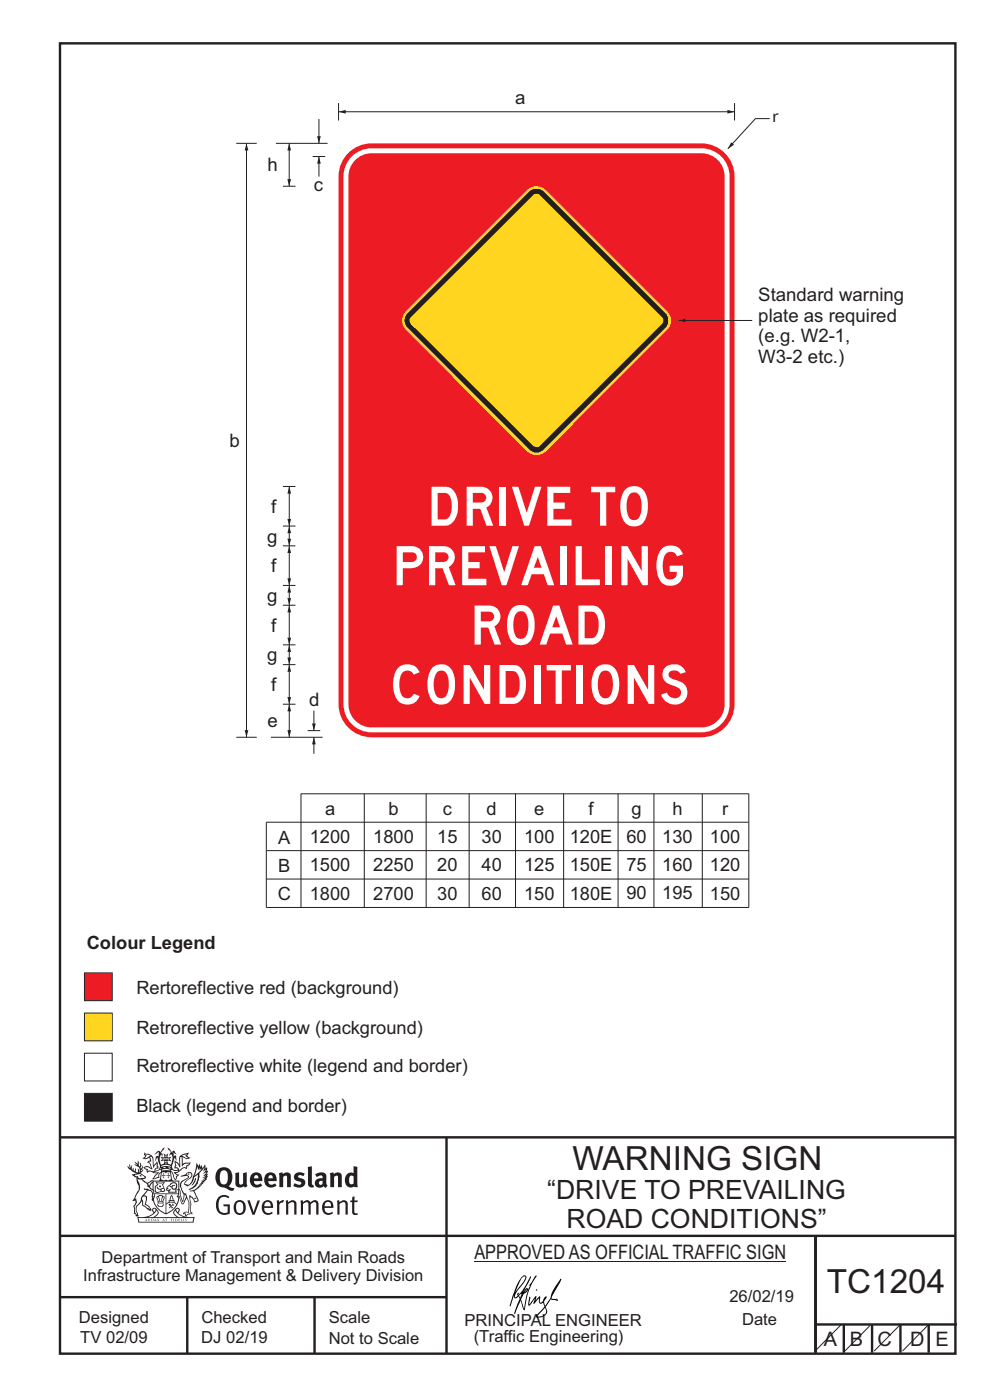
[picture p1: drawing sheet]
<svg xmlns="http://www.w3.org/2000/svg" width="210mm" height="297mm" viewBox="0 0 210 297" stroke-linecap="round" stroke-linejoin="round" font-family="sans-serif">
<g fill="none" stroke="#231f20" stroke-width=".51">
<path d="M12.7 9.2h190v278h-190zM12.7 241.3h190M94.7 241.4v45.8M12.7 275.2h82M12.7 262.2h190.1M39.7 275.2v12M66.7 275.2v12M173 262.2v24.8M173 281h30M179 281v6M185 281v6M191 281v6"/>
<path d="M197 281v6"/>
</g>
<path d="M100.6 267.7h66.2" fill="none" stroke="#231f20" stroke-width=".21"/>
<g fill="#231f20">
<path d="M47 248.5a2.55 2.55 0 0 0 0 2.7l.3 .1a.81 .81 0 0 0 1-.9v-.6a1.04 1.04 0 0 0-1.1-1.5zM46.3 248.1a1.82 1.82 0 0 1 2.1-.2 1.82 1.82 0 0 1 .9 1.9 2.29 2.29 0 0 1-.8 1.9l.7 .3h.5l-.2 .6a2.87 2.87 0 0 1-2-.7 2.12 2.12 0 0 1-1.6-3.1z" fill-rule="evenodd"/>
<path d="M49.9 248.9l.8-.2v2a.46 .46 0 0 0 .3 .6 .46 .46 0 0 0 .6-.3v-2.1l.7-.2v2.4l.2 .5-.5 .4-.3-.3a1.02 1.02 0 0 1-1.2 .2 1.02 1.02 0 0 1-.6-1.1z" fill-rule="evenodd"/>
<path d="M54 249.5l-.1 .5h.9a.49 .49 0 0 0-.2-.6 .49 .49 0 0 0-.6 .1zM53.4 249.1a1.34 1.34 0 0 1 1.6-.2 1.34 1.34 0 0 1 .7 1.5v.2h-1.8a.77 .77 0 0 0 .5 .8 .77 .77 0 0 0 .9-.4l.3 .5a1.59 1.59 0 0 1-2 .2 1.59 1.59 0 0 1-.5-2z" fill-rule="evenodd"/>
<path d="M57.1 249.5l-.2 .5h1a.49 .49 0 0 0-.2-.6 .49 .49 0 0 0-.6 .1zM56.4 249.1a1.34 1.34 0 0 1 1.6-.2 1.34 1.34 0 0 1 .7 1.5v.2h-1.8a.77 .77 0 0 0 .5 .8 .77 .77 0 0 0 .9-.4l.4 .5a1.59 1.59 0 0 1-2.1 .2 1.59 1.59 0 0 1-.5-2z" fill-rule="evenodd"/>
<path d="M59.2 248.9l.7-.2 .1 .4a.95 .95 0 0 1 1-.3 .95 .95 0 0 1 .7 .8v2.3h-.8v-2.3a.46 .46 0 0 0-.8 .1v2.2h-.8z" fill-rule="evenodd"/>
<path d="M62.6 249.1a1.75 1.75 0 0 1 2-.1l-.2 .5-.6-.2a.43 .43 0 0 0-.6 .3l.4 .3a1.04 1.04 0 0 1 1.2 1.1 1.04 1.04 0 0 1-1.4 1l-1.2-.4 .3-.6 1 .4 .4-.4a.88 .88 0 0 0-1-.5l-.4-.2-.1-.4z" fill-rule="evenodd"/>
<path d="M65.3 247.6l.8-.2 .1 3.8 .3 .2 .1 .5a.88 .88 0 0 1-1-.1 .88 .88 0 0 1-.3-1z" fill-rule="evenodd"/>
<path d="M67.8 250.6a.43 .43 0 0 0-.1 .7 .43 .43 0 0 0 .7-.1v-.7zM66.8 249.2a1.7 1.7 0 0 1 2.4 .1v1.8l.3 .4-.4 .5-.5-.3a1.03 1.03 0 0 1-1.7-.2 1.03 1.03 0 0 1 .8-1.5h.7v-.4a.8 .8 0 0 0-1.2 .1z" fill-rule="evenodd"/>
<path d="M70 248.9l.7-.2 .1 .4a.95 .95 0 0 1 1-.3 .95 .95 0 0 1 .7 .8v2.3h-.8v-2.3a.46 .46 0 0 0-.8 .1v2.2h-.8z" fill-rule="evenodd"/>
<path d="M74.3 249.5a1.48 1.48 0 0 0 0 1.7h.5l.2-.1v-1.5l-.3-.2zM75 247.4l.8 .1 .1 4.4h-.7l-.1-.2a1.26 1.26 0 0 1-1.4 0 1.26 1.26 0 0 1-.5-1.3 1.29 1.29 0 0 1 .4-1.3 1.29 1.29 0 0 1 1.4-.2z" fill-rule="evenodd"/>
<path d="M46.4 253.9a1.72 1.72 0 0 1 2.3 0l-.3 .3a1.24 1.24 0 0 0-1.4-.2 1.24 1.24 0 0 0-.6 1.4 1.49 1.49 0 0 0 1.2 2l.7-.2v-1.3h-.8l-.1-.4h1.4v1.9a1.93 1.93 0 0 1-2.3 0 1.93 1.93 0 0 1-.7-2.2l.2-.7z" fill-rule="evenodd"/>
<path d="M50.4 255.1a1.65 1.65 0 0 0 .2 2.2 .99 .99 0 0 0 1-1.4 .78 .78 0 0 0-.4-.8 .78 .78 0 0 0-.8 0zM50 254.9a1.33 1.33 0 0 1 1.6-.1 1.33 1.33 0 0 1 .5 1.4 1.31 1.31 0 0 1-1.3 1.6 1.31 1.31 0 0 1-1.2-1.6v-.6z" fill-rule="evenodd"/>
<path d="M52.5 254.7l.5-.1 .8 2.6 .8-2.5h.5l-1.1 3h-.5z" fill-rule="evenodd"/>
<path d="M56.3 255.2l-.2 .7h1.3a.7 .7 0 0 0-.3-.8 .7 .7 0 0 0-.8 .1zM55.9 255a1.22 1.22 0 0 1 1.5-.2 1.22 1.22 0 0 1 .5 1.5h-1.8a.93 .93 0 0 0 .5 1 .93 .93 0 0 0 1.1-.2l.2 .3a1.43 1.43 0 0 1-1.8 .1 1.43 1.43 0 0 1-.6-1.7z" fill-rule="evenodd"/>
<path d="M58.7 254.7l.4-.1 .1 .5 .4-.4 .6-.1-.1 .6a.66 .66 0 0 0-.9 .6v1.9h-.4z" fill-rule="evenodd"/>
<path d="M60.6 254.8l.4-.2 .1 .5a.94 .94 0 0 1 1-.5 .94 .94 0 0 1 .8 .8v2.3h-.5l-.1-2.5a.81 .81 0 0 0-1.2 .3v2.2h-.4z" fill-rule="evenodd"/>
<path d="M63.7 254.7l.5-.1 .1 .5 .4-.3a.78 .78 0 0 1 1.2 .3 .9 .9 0 0 1 .9-.5 .9 .9 0 0 1 .8 .8v2.3h-.5l-.1-2.5a.67 .67 0 0 0-1.1 .3v2.2h-.5v-2.4l-.4-.2-.7 .4v2.2h-.5z" fill-rule="evenodd"/>
<path d="M69.1 255.2l-.2 .7h1.3a.7 .7 0 0 0-.3-.8 .7 .7 0 0 0-.8 .1zM68.7 255a1.22 1.22 0 0 1 1.5-.2 1.22 1.22 0 0 1 .5 1.5h-1.8a.93 .93 0 0 0 .4 1 .93 .93 0 0 0 1.2-.2l.2 .3a1.44 1.44 0 0 1-1.8 .1 1.44 1.44 0 0 1-.6-1.7z" fill-rule="evenodd"/>
<path d="M71.5 254.8l.4-.2 .1 .5a.94 .94 0 0 1 1-.5 .94 .94 0 0 1 .8 .8v2.3h-.5l-.1-2.5a.81 .81 0 0 0-1.2 .3v2.2h-.4z" fill-rule="evenodd"/>
<path d="M74.7 253.9l.5-.1v.9h.7l-.1 .4h-.6v2.1l.1 .2h.5l.1 .3a.75 .75 0 0 1-1.2-.6v-2h-.4v-.4h.4z" fill-rule="evenodd"/>
<path d="M30.8 244.9l1.1 .3-.9 .5h-.4l.6-.5zM31.8 245.5l.2-.1a2.44 2.44 0 0 1 .5 1.9l.1 .5 .6-1-.1 .6 .3 .3a.57 .57 0 0 0-.6 .8l-1-.2-.5 .2 .2-.5-.8-.3 .7-.1 .9 .5 .1-.1-.6-1.3-.2-.1 .5-.1zM30.7 244.4l-.1 .5 .2 .4-.6 .4a1.04 1.04 0 0 0 1.4-.1l.2 .6-.3 .1-.2 .4a.94 .94 0 0 1 .8 1.1l-.2-.1a1.16 1.16 0 0 0-1.5-.1l.3 .4 .4 .2 .1 .5 .2 .1 .1-.2a.94 .94 0 0 1 1.1 .3h.8l-1.2 1.2a1.13 1.13 0 0 0 1.2-.2l.4-.1v-.4l.4-.7a.83 .83 0 0 0-.6 1h-.3l-.7 .3 1.1-1.4-.5 .2-.5-.1 1.3-.5-.1-.2-.9 .4v-.3l.2-.2 .3 .1 .1-.3-.2-.4 .1-.6-.2-.3-.7 .9v-.7a1.42 1.42 0 0 0-1.6-1.8z" fill-rule="evenodd"/>
<path d="M38.5 245.3l.5-.3 .7-.1-.6 .3 .8 .5h-.3zM38.3 245.5h.2l.1 2a1.69 1.69 0 0 1 1.6-.7l-.8 .5 .1 .5a1.1 1.1 0 0 0-1.5 .6l-.1-.5-.2-.2h-.5l.3-.4-.3-.7a1.42 1.42 0 0 1 .9 1.1l.2-.1zM37.1 246.2l.1 1-.2 .3 .1 .5 .5-.1 .2 .2a.96 .96 0 0 1-1.2-.1l-.1 .1a1.06 1.06 0 0 0 1.3 .2v.1a.72 .72 0 0 1-.9 .2l.2 .5 .6 .2-.4 .2-.1 .7-.2-.4-.4-1.1-.4-.4 .4 .9a1.54 1.54 0 0 0 .7 1.2l.2-.3a.58 .58 0 0 1 .4-.7l.2-.2h-.3l-.5-.3 .9-.5a.93 .93 0 0 1 1.2-.5v.2l.2-.2 .1-.5a.99 .99 0 0 0 .7-.8l-1.3 .1-.3 .2-.1-1.4 .9 .4 .9-.3h-.4l-.5-.4 .4-.7-.6 .2a1.46 1.46 0 0 0-1.4 2.1l.1 .4-.3-.4z" fill-rule="evenodd"/>
<path d="M35.6 248.9l.2 .1-.1 .3 .4 .1-.4 .1v.5l-.1-.6h-.3l.3-.1z" fill-rule="evenodd"/>
<path d="M34.6 248.9l.2 .1v.3l.3 .1h-.3l-.1 .6v-.5l-.4-.1 .4-.1z" fill-rule="evenodd"/>
<path d="M34.3 248.8a.57 .57 0 0 1 .9 .2 .57 .57 0 0 1 .9-.2l.2 1.4h-.2a.57 .57 0 0 1-.9 0 .69 .69 0 0 1-1.1 0zM34.2 248.1l-.3 2.1-.1 .4h2.9l-.2-.4-.3-2.1h-.2v.3l-.8-.2-.8 .2v-.3z" fill-rule="evenodd"/>
<path d="M34.2 252.4a.3 .3 0 0 0 .6 0 .3 .3 0 0 0-.6 0zM33.3 251l.3 .3-.3 .3a.79 .79 0 0 0 0 1.3l.8-.2-.1-.3a.55 .55 0 0 1-.7-.6h.1l.2 .3 .3 .1 .8-.2-.4-.7 .4-.3-.7 .1zM33 250.7l1.1 .2 .9-.2-.4 .7 .4 1.1a.56 .56 0 0 1-.8 .3l-.2 .1a.73 .73 0 0 1-.9 .1 .73 .73 0 0 1-.3-.9v-.4l.6-.4z" fill-rule="evenodd"/>
<path d="M35.6 251.9l.7-.5a.58 .58 0 0 1 1-.1 .58 .58 0 0 1-.4 .9l-.3-.3a.43 .43 0 0 1 .6-.3v-.1a.57 .57 0 0 0-.8 .2l-.2-.1-.3 .1 .5 .2a.55 .55 0 0 0 .8 .4v.5h-1.3l.4-.3-.2-.2-.6 .1 .2-.2-.2-.1zM35.4 251.8l-.1 .2a.39 .39 0 0 0 .2 .6h.3l-.2 .4h1.9l-.1-.7a.86 .86 0 0 0-.1-1.4 .86 .86 0 0 0-1.3 .4z" fill-rule="evenodd"/>
<path d="M36 254.8h.8v.2h-.8zM36.4 253.8l.2 .8h-.4zM36.4 253.5l-.3 .5-.1 .6h-.2v.4l-.7 .4 .2 .2a1.48 1.48 0 0 1 2.1 .1l.2-.1-.6-.5v-.5h-.2l-.1-.6z" fill-rule="evenodd"/>
<path d="M35.8 255.4l.4 .1 .1 .3 .3-.2-.2-.2a.38 .38 0 0 1 .5 .5l-.2-.2-.3 .3 .4 .2-.4 .2-.1-.4-.4 .4-.1-.2 .4-.3-.1-.1-.2 .1z" fill-rule="evenodd"/>
<path d="M34.5 254h.2v.2l-.2 .6h-.2zM33.6 255.3h.9v.2a.55 .55 0 0 1-.8 .4v-.2l-.2-.1zM33.4 254h.2l.2 .8h-.2zM33.6 255h.8l.1 .1-.8 .1zM33.8 253.7h.5l-.2 1.1h-.1zM33.3 253.8l-.1 .3 .3 1.1a.48 .48 0 0 0-.1 .6 .48 .48 0 0 0 .5 .3l.5-.1a.49 .49 0 0 0 .2-.8l.3-1.1-.1-.3a1.42 1.42 0 0 0-1.5 0z" fill-rule="evenodd"/>
<path d="M33.7 251.5l.4 .1 .1 .3h-.3z" fill-rule="evenodd"/>
<path d="M41.3 250.1l.3-.2-.2 .9-.6 .7h-.2l.5-.7z" fill-rule="evenodd"/>
<path d="M39.7 249l.3-.2 .5 .2a.88 .88 0 0 1-.6 1.1 1.22 1.22 0 0 0-.8 1.3l.5 .2a.72 .72 0 0 0 .9-.4l.5-.8 .2-.6 .8-.6v.3a2.85 2.85 0 0 1-2 2.8l.1 .1a2.13 2.13 0 0 0 1.9-1.5v-.2a2.01 2.01 0 0 0 .3-1.8l1.1-1.3-.4 1 .7-.5-.7 1 .8-.4-.8 .8 .7-.1-.9 .5 .8-.1-.8 .4h.8l-.9 .3 .3 .2h-.4l.2 .3h-.3l.1 .3h-.4l.2 .3h-.2a2.16 2.16 0 0 1-2 1l.1 .2h.4a.76 .76 0 0 1 .7 .7l.5 1.2-.6 .2a1.45 1.45 0 0 0-1.1-1.3l.2 1.8-.1 1.8 .4 .3a1.07 1.07 0 0 0-1.2 .4v-.3l-.5-.2a.87 .87 0 0 1 1.1-.1v-.7a4.4 4.4 0 0 0-.6-3.1v-.3h-.3a2.16 2.16 0 0 1-.7-2.2l.3-.3 1.2-.8a.55 .55 0 0 0-.4-.8zM37.8 252.4a.76 .76 0 0 1 .3 1.1l.6 1.6 .4-1.7 .2 .1a.61 .61 0 0 1-.1 .9l-.3 .9h-.2l-.7-1.6-.3 .1a1.18 1.18 0 0 0 .1-1.4zM41.8 247.5l.2 .8 .3-.6v.6l.4-.5a1.9 1.9 0 0 1-1.1 1.4l-.4 .3zM38.3 249.6l1.3-.1 .2 .1v.3l-.5 .3a1.26 1.26 0 0 0-.9 1.9l.2 .6a1.84 1.84 0 0 1 .1 2.1l-.4-1.3a.96 .96 0 0 0-.4-1.3l-.4 .3a.78 .78 0 0 1 0 1.2l.1 .3h.4l.4 1.1a.38 .38 0 0 0 .2 .4 .38 .38 0 0 0 .4-.1l.6-1.2a2.94 2.94 0 0 1 .4 2.5l-.1 .5-.8-.1-.3 .4v.2l.4-.1 .1 .4 .2 .1a1.02 1.02 0 0 1 1.3-.5v-.4l-.3-.1 .1-1.8-.3-1.3 .1 .1a1.14 1.14 0 0 1 .8 .9 .63 .63 0 0 0 .8-.2 .63 .63 0 0 0-.1-.9l-.7-1.2 .9-.6 .2-.3 .3-.1-.1-.2h.4l-.1-.3h.3l-.1-.3 .5-.1-.2-.2 .6-.4v-.2h-.2l.4-.5-.3 .1 .3-.6-.4 .1 .4-.5v-.3l-.3 .2 .2-.6-.1-.3-.4 .3v-.8l-.6 .8-.2-.7-.2 .4-.3-.7-.1 .6-.5-.8-.1 1.4-.6 1.9a1.81 1.81 0 0 1-1 1.4l-.6-.2a1.75 1.75 0 0 1 1.1-1.2 .75 .75 0 0 0 .1-1.3 .75 .75 0 0 0-1.1 .5z" fill-rule="evenodd"/>
<path d="M41.2 254.1h.3l.2 .3h-.4z" fill-rule="evenodd"/>
<path d="M29.4 258.4h11.6l-.1 .8h-11.4zM31.4 258.2l.4-.1a2.48 2.48 0 0 0 1.4-1.3l.3 .5-.5 .6-.5 .3zM32.5 256.6l.3-.2 .2 .2-.3 .6zM37.2 256.8a2.65 2.65 0 0 0 1.8 1.4h-1.1l-.5-.3-.5-.6zM37.4 256.6l.2-.2 .3 .2-.3 .6zM29.2 258.2l.1 1.2h11.8l.2-1.1-.2-.1a4.1 4.1 0 0 1-3.3-.9l.3-.4-.1-.5a1.06 1.06 0 0 0-1.3 .9l.2 .4 .6 .5h-4.7l.3-.1a.84 .84 0 0 0 .6-.7 .84 .84 0 0 0-.5-.9l-.3-.2-.5 .1-.1 .5 .3 .4a4.2 4.2 0 0 1-3.4 .9z" fill-rule="evenodd"/>
<path d="M31 258.7l.1 .2h-.2zM31 258.6l-.3 .5 .4-.1 .2 .1z" fill-rule="evenodd"/>
<path d="M31.4 258.6h.2v.4a.25 .25 0 0 0 .2-.1 .25 .25 0 0 0-.1-.3h.1a.29 .29 0 0 1 0 .4 .29 .29 0 0 1-.4 0 .29 .29 0 0 1 0-.4z" fill-rule="evenodd"/>
<path d="M32.2 258.6a.22 .22 0 0 1 .3 .2 .22 .22 0 0 1-.3 .2zM32 258.6l.1 .5a.33 .33 0 0 0 .4-.1 .33 .33 0 0 0 0-.4 .33 .33 0 0 0-.5 0z" fill-rule="evenodd"/>
<path d="M32.9 258.7l.1 .2h-.2zM32.9 258.6l-.2 .5 .3-.1 .2 .1z" fill-rule="evenodd"/>
<path d="M33.3 258.6h.2l.1 .2 .2-.2-.2 .2 .2 .3-.3-.2v.2h-.2l.2-.3z" fill-rule="evenodd"/>
<path d="M34.7 258.7l.1 .2h-.2zM34.7 258.6l-.3 .5 .4-.1 .2 .1z" fill-rule="evenodd"/>
<path d="M35 258.6h.5h-.2v.5h-.2l.1-.5z" fill-rule="evenodd"/>
<path d="M36.2 258.6h.3h-.1v.2h.1h-.1v.3h-.2z" fill-rule="evenodd"/>
<path d="M36.7 258.6h.2v.5h-.2z" fill-rule="evenodd"/>
<path d="M37.3 258.6a.22 .22 0 0 1 .3 .2 .22 .22 0 0 1-.3 .2zM37.1 258.6v.5a.33 .33 0 0 0 .5-.1 .33 .33 0 0 0 0-.4 .33 .33 0 0 0-.5 0z" fill-rule="evenodd"/>
<path d="M37.8 258.6h.4h-.2v.2h.1h-.1v.2l.2 .1h-.4z" fill-rule="evenodd"/>
<path d="M38.4 258.6h.2l-.1 .4 .2 .1h-.3z" fill-rule="evenodd"/>
<path d="M38.9 258.6h.2v.5h-.2z" fill-rule="evenodd"/>
<path d="M39.3 258.6h.2l-.1 .1 .2 .2-.2 .2h-.1v-.2l.2 .1z" fill-rule="evenodd"/>
<path d="M34.2 247.4a1.51 1.51 0 0 1 2.1 .2 2.67 2.67 0 0 0-2.1 0zM35.7 247.6l.5 .2v.2l-.4-.1zM34.6 247.7l.5-.1 .1 .2h-.4zM34.1 247.9l.2 .1-.3 .1zM35 246.9l.2-.2 .3 .2zM34.9 245.7h.2v.3h-.2zM35 245.1l.2 .2 .2-.2-.1 .4h-.2zM35.1 246.3h.2l.1 .4-.2-.2-.2 .2zM35.3 245.7h.2v.3h-.2zM34.4 245.7l.3 .1 .1 .2-.4 .1 .2-.2zM35.7 245.8l.3-.1-.2 .2 .2 .2-.4-.1zM32.7 244.9l1-.5-.1 1-.2-.2-.3 .2-.3 1.1 .5-1 .3 .9a1.84 1.84 0 0 1 .2 1.7l.4 .1a2.48 2.48 0 0 1 2.2 .1l.2-.3-.2-.7 .7-1.7 .4 .6-.2-1-.2-.1-.2 .3v-.9l.6 .4-.6-.8-.3 .1-.1 .4-.5-.8-.5-.3 .2 .4 .6 .6-.5 .7 .5-.3a2.06 2.06 0 0 1-.1 2.2l-.5-.2-.2-.6 .2-.1 .7 .2-.4-.5 .4-.5-.7 .2-.2-.2 .2-.7-.5 .4-.5-.4 .2 .7-.2 .2-.7-.2 .4 .5-.4 .5 .8-.2 .1 .1-.2 .6-.5 .2a2.02 2.02 0 0 1 0-2.2l.3 .5-.1-.6-.3-.1 .8-1.3-.4 .4-.5 .7-.2-.3a.8 .8 0 0 0-.8 .5z" fill-rule="evenodd"/>
<path d="M29.2 250.1l.3 .2a.61 .61 0 0 1 .8 .3l.3 .2a.8 .8 0 0 1 .6 1l.4 .1 .6 .5a1 1 0 0 1 .4 1.1l-.1 .7v-.5h-.1a.96 .96 0 0 0-.8-1.3l-.2-.2h-.7l-.1-.1-.1 .1 .1 .3h.6l-1.2 1.4-.2 .9-.4 .6a1.33 1.33 0 0 0-.5 1.8l.2 .5a1.26 1.26 0 0 1-.5-1.4l-.1-.4a1.56 1.56 0 0 0 .4-1.7l-.3 .2 .2-.5a3.2 3.2 0 0 0 .7-3zM30.4 253.9h.4a2.06 2.06 0 0 1-.1 1.6l.7 .5 .4 .4-.6-.1-.8-.6-.1-.9a.51 .51 0 0 1 .1-.9zM28.6 249.3a1.52 1.52 0 0 1 2.1 .6l-1.1 .1-.2-.1-.1-.4-.5 .1zM27.5 247v.8l-.3-.4-.1 .1a3.1 3.1 0 0 0 1.9 1.5l-1 .1 .5 .6 .5 .1 .1 1.1a1.84 1.84 0 0 1-.3 2.5l-.4 .9-.3 .4 .2 .1 .4-.1 .1 .4-.2 .5-.3 .2 .1 1.8 .2-.1 .3 .6h.1l.5-.1-.2-.5a1.3 1.3 0 0 1-.1-1.7l.9-1 .2 1.1 .5 .2 .5 .5 .1-.1 .2 .4 .5-.1a1.85 1.85 0 0 0-1.2-1.4l.1-.2a1.39 1.39 0 0 0 0-1.5l-.5-.1 .5-.5a.66 .66 0 0 1 .9-.4 .66 .66 0 0 1 .3 .9l-.1 .4 .2-.1v.2l-.1 .3 .2 .5 .1-.3a2.24 2.24 0 0 0 .1-2.2 .73 .73 0 0 1-.7-.7 .73 .73 0 0 1 .6-.7v-.2a.94 .94 0 0 0-.9 .8 .48 .48 0 0 1-.1-.5 .48 .48 0 0 1 .5-.3l.5-.3a.51 .51 0 0 0-.8 .2l-.4 .3-1.1-.8 .6-.1 .2-.5-1.2-.7 .5-.4v-.4l-.4 .4v-.2a.69 .69 0 0 0 .2-1v.5l-.2 .2v-1.1l-.3-.2 .1 .6-.1 .2-.4-1.2v.6l-.6-.3 .5 .6-.6-.2 .3 .3a1 1 0 0 1 .7 1.5l-.2-.8v.8l-.5-.2v-.7l-.2 .6-.2-.1-.1-.6-.2 .4-.2-.2 .1-.7-.2 .5z" fill-rule="evenodd"/>
<path d="M29.6 249.5l.2-.2 .3 .3z" fill-rule="evenodd"/>
<path d="M32.4 250.5h5.6v2l-.2-.1v-1.7h-5.2v2.5h5.2v-.8l.1 .2-.1 1.1v-.3h-2.5v4a4.1 4.1 0 0 0 2.6-3.6l.1-.1a4 4 0 0 1-2.8 3.9 4.2 4.2 0 0 1-2.8-4.7l.1 1.3 .1-.2a3.8 3.8 0 0 0 2.5 3.4v-4h-2.5l-.2-.9z" fill-rule="evenodd"/>
<circle cx="40" cy="249.1" r=".17"/>
</g>
<g fill="#000001">
<path d="M111.6 273.7l.2-.2-.5 .7zM110.4 274.5l.3 .1-.3 .8-.3-.5zM110.9 270.9h.5a9.3 9.3 0 0 1-2 3.1l-.1 .3 1-2.5zM110.6 271a14.7 14.7 0 0 0-2.2 4.9l-.3 1.2 .1 .1 .8-2.3a.42 .42 0 0 0 .2 .6 .42 .42 0 0 0 .6-.3l.2-.1 .3 .5-1.2 3.2h.2l1.1-2.9 .6 1.9 .2 .2 .2-.5a13.5 13.5 0 0 1 2-6.2l.5-.5-.2-.2-1.5 2.1 .3-.1a14.9 14.9 0 0 0-1.3 5.1l-.4-1.2a1.39 1.39 0 0 1 .2-1.8l.1-.2a.92 .92 0 0 0 .8-1.2 .75 .75 0 0 0-.7 .7l-.2 .2 1.6-3.4h-.1l-.4 .7a10.5 10.5 0 0 1-2.1 3.3l.1-.5a.32 .32 0 0 0-.3 .2 .32 .32 0 0 0 0 .4l-.5 .4a3.2 3.2 0 0 1 1.1-2.3l.5-.6a2.49 2.49 0 0 0 .7-1.6l-.3-.2z" fill-rule="evenodd"/>
<path d="M115.6 277.5a1.15 1.15 0 0 1 .1 1.3 1.15 1.15 0 0 1-1.2 .5h-.5zM112.3 275.1l-.3 1.7 .3 .2 1.2-1.5-.3 1.1 1.2-1.2a.94 .94 0 0 0 .3 1.2l.5-.3 .3 .9-1.2 1.3a.98 .98 0 0 0-.5 1 1.9 1.9 0 0 0 2.3-1.3l-.1-.2a1.02 1.02 0 0 1 .3-1.4l.5-1 1.5 .3-.2-.4v.2l-1.1-.1v-.3l2-3.6 .1-.2-.1-.2-1.8 2.7a6.6 6.6 0 0 1-1.5 3l-.2-.2a1.01 1.01 0 0 1 .4-1.4l.1-.2-.2-.1-.4 .4-.2 .5-.5 .4-.2-.4 .1-.9-.2-.1-.8 1 .2-1h-.1l-1.4 1.8 .2-1.5v-.1z" fill-rule="evenodd"/>
<path d="M113.7 273.6l.3 .2h-.3z" fill-rule="evenodd"/>
</g>
<path d="M17.9 214.9h5.9v5.9h-5.9z" fill-rule="evenodd" fill="#ffd520" stroke="#231f20" stroke-width=".21"/>
<path d="M17.9 223.5h5.9v5.8h-5.9z" fill-rule="evenodd" fill="#fff" stroke="#231f20" stroke-width=".21"/>
<path d="M17.9 206.4h5.9v5.9h-5.9z" fill-rule="evenodd" fill="#ed1c24" stroke="#231f20" stroke-width=".21"/>
<path d="M17.9 232h5.9v5.9h-5.9z" fill-rule="evenodd" fill="#231f20" stroke="#231f20" stroke-width=".21"/>
<path d="M178.5 280.9l-5.5 5.7M184.5 281.2l-5.5 5.7M191 281l-5.6 5.6" fill="none" stroke="#231f20" stroke-width=".21"/>
<path d="M74.6 33.2a5.9 5.9 0 0 1 4.2-1.7h70a6 6 0 0 1 6 5.9v112a6 6 0 0 1-6 6h-70a6 6 0 0 1-5.9-6v-112a5.9 5.9 0 0 1 1.7-4.2zM75.7 33.7a4.9 4.9 0 0 1 3.1-1.2h70a4.9 4.9 0 0 1 4.9 4.9v112a4.9 4.9 0 0 1-4.9 4.9h-70a4.9 4.9 0 0 1-4.9-4.9v-112a4.9 4.9 0 0 1 1.8-3.7zM74.2 32.1a7 7 0 0 1 4.6-1.7h70a7 7 0 0 1 7 7v112a7 7 0 0 1-7 7h-70a7 7 0 0 1-7-7v-112a7 7 0 0 1 2.4-5.3z" fill-rule="evenodd" fill="#ed1c24"/>
<path d="M71.8 23.7h84" fill="none" stroke="#231f20" stroke-width=".21"/>
<g fill="#231f20">
<path d="M71.8 23.7l1.5-.4v.8z"/>
<path d="M154.3 23.3l1.5 .4-1.5 .4z"/>
</g>
<path d="M155.8 21.9v3.7M163.3 25.2h-3.1l-5.8 6.4" fill="none" stroke="#231f20" stroke-width=".21"/>
<path d="M155.1 30.2l.6 .5-1.3 .9z" fill="#231f20"/>
<path d="M71.8 21.9v3.7" fill="none" stroke="#231f20" stroke-width=".21"/>
<path d="M111.8 40.3a2.88 2.88 0 0 1 4 0l25.7 25.7a2.78 2.78 0 0 1 0 4l-25.7 25.8a2.87 2.87 0 0 1-4 0l-25.7-25.8a2.8 2.8 0 0 1 0-4z" fill-rule="evenodd" fill="#ffd520"/>
<path d="M112.3 40.7a2.21 2.21 0 0 1 3.1 0l25.8 25.8a2.18 2.18 0 0 1 0 3l-25.8 25.8a2.07 2.07 0 0 1-3.1 0l-25.8-25.8a2.06 2.06 0 0 1 0-3z" fill-rule="evenodd" fill="#231f20"/>
<path d="M87.2 67.2l25.9-25.8a1 1 0 0 1 1.5 0l25.8 25.8a1.11 1.11 0 0 1 0 1.6l-25.8 25.8a1.1 1.1 0 0 1-1.5 0l-25.9-25.8a1.09 1.09 0 0 1 0-1.6z" fill-rule="evenodd" fill="#ffd520"/>
<path d="M143.9 68h15.7" fill="none" stroke="#231f20" stroke-width=".21"/>
<path d="M143.9 68l1.5-.4v.8z" fill="#231f20"/>
<path d="M52.3 30.4v126" fill="none" stroke="#231f20" stroke-width=".21"/>
<g fill="#231f20">
<path d="M52.3 30.4l.4 1.5h-.8z"/>
<path d="M51.9 154.9h.8l-.4 1.5z"/>
</g>
<path d="M50.1 30.4h4.4M61.3 30.4v9.1M50.1 156.4h4.4" fill="none" stroke="#231f20" stroke-width=".21"/>
<g fill="#231f20">
<path d="M61.3 30.4l.4 1.5h-.7z"/>
<path d="M61 38h.7l-.4 1.5z"/>
</g>
<path d="M67.7 33.2v4.3" fill="none" stroke="#231f20" stroke-width=".21"/>
<path d="M67.7 33.2l.3 1.5h-.7z" fill="#231f20"/>
<path d="M67.7 25.3v5.1" fill="none" stroke="#231f20" stroke-width=".21"/>
<path d="M67.3 28.9h.7l-.3 1.5z" fill="#231f20"/>
<path d="M61.4 111.6v4.2" fill="none" stroke="#231f20" stroke-width=".21"/>
<g fill="#231f20">
<path d="M61.4 111.6l.4 1.5h-.8z"/>
<path d="M61 114.3h.8l-.4 1.5z"/>
</g>
<path d="M61.4 115.8v8.4" fill="none" stroke="#231f20" stroke-width=".21"/>
<g fill="#231f20">
<path d="M61.4 115.8l.4 1.5h-.8z"/>
<path d="M61 122.7h.8l-.4 1.5z"/>
</g>
<path d="M61.4 124.2v4.2" fill="none" stroke="#231f20" stroke-width=".21"/>
<g fill="#231f20">
<path d="M61.4 124.2l.4 1.5h-.8z"/>
<path d="M61 126.9h.8l-.4 1.5z"/>
</g>
<path d="M61.4 128.4v8.4" fill="none" stroke="#231f20" stroke-width=".21"/>
<g fill="#231f20">
<path d="M61.4 128.4l.4 1.5h-.8z"/>
<path d="M61 135.3h.8l-.4 1.5z"/>
</g>
<path d="M61.4 136.8v4.2" fill="none" stroke="#231f20" stroke-width=".21"/>
<g fill="#231f20">
<path d="M61.4 136.8l.4 1.5h-.8z"/>
<path d="M61 139.5h.8l-.4 1.5z"/>
</g>
<path d="M61.4 149.4v7" fill="none" stroke="#231f20" stroke-width=".21"/>
<g fill="#231f20">
<path d="M61.4 149.4l.4 1.5h-.8z"/>
<path d="M61 154.9h.8l-.4 1.5z"/>
</g>
<path d="M66.6 150.8v4.2" fill="none" stroke="#231f20" stroke-width=".21"/>
<path d="M66.2 153.5h.8l-.4 1.5z" fill="#231f20"/>
<path d="M66.6 156.4v3.5" fill="none" stroke="#231f20" stroke-width=".21"/>
<path d="M66.6 156.4l.4 1.5h-.8z" fill="#231f20"/>
<g fill="none" stroke="#231f20" stroke-width=".21">
<path d="M58.5 30.4h11M60 39.5h2.7M66.3 33.2h2.7M60 115.8h2.7M60 103.2h2.7M60 136.8h2.7M60 128.4h2.7M60 124.2h2.7M57.5 156.4h10.9M60 149.4h2.7M60 141h2.7M61.4 141v8.4"/>
<path d="M65.3 155h2.6"/>
</g>
<g fill="#231f20">
<path d="M61 147.9h.8l-.4 1.5z"/>
<path d="M61.4 141l.4 1.5h-.8z"/>
</g>
<path d="M60 111.6h2.7M61.4 103.2v8.4" fill="none" stroke="#231f20" stroke-width=".21"/>
<g fill="#231f20">
<path d="M61 110.1h.8l-.4 1.5z"/>
<path d="M61.4 103.2l.4 1.5h-.8z"/>
</g>
<g fill="none" stroke="#231f20" stroke-width=".21">
<path d="M63.9 168.4h94.9M63.9 168.4v24.1M77.3 168.4v24.1M90.4 168.4v24.1M99.5 168.4v24.1M109.4 168.4v24.1M119.6 168.4v24.1M131.1 168.4v24.1M138.7 168.4v24.1M149 168.4v24.1M158.8 168.4v24.1h-102.3v-18.1h102.3M56.5 186.5h102.3"/>
<path d="M56.6 180.5h102.3M197 281l-5.6 5.6"/>
</g>
<g font-size="11.5" fill="#fff">
<text x="90.6" y="111.5">DRIVE TO</text>
<text x="83.2" y="124.1">PREVAILING</text>
<text x="99.7" y="136.7">ROAD</text>
<text x="82.5" y="149.3">CONDITIONS</text>
</g>
<g font-size="7.1" fill="#231f20">
<text x="121.4" y="248.3">WARNING SIGN</text>
<text x="175.4" y="274.4">TC1204</text>
</g>
<g font-size="5.6" fill="#231f20">
<text x="116.1" y="254.5">“DRIVE TO PREVAILING</text>
<text x="120.2" y="260.5">ROAD CONDITIONS”</text>
</g>
<g font-size="4.2" fill="#231f20">
<text x="100.6" y="267.2">APPROVED AS OFFICIAL TRAFFIC SIGN</text>
<text x="174.7" y="285.6">A</text>
<text x="180.3" y="285.6">B</text>
<text x="186.2" y="285.6">C</text>
<text x="193.1" y="285.6">D</text>
<text x="198.4" y="285.6">E</text>
</g>
<g font-size="4" fill="#231f20">
<text x="109.2" y="22.1">a</text>
<text x="163.8" y="26">r</text>
<text x="56.7" y="36.3">h</text>
<text x="66.6" y="40.6">c</text>
<text x="160.9" y="63.8">Standard warning</text>
<text x="160.9" y="68.3">plate as required</text>
<text x="160.9" y="72.7">(e.g. W2-1,</text>
<text x="160.9" y="77.1">W3-2 etc.)</text>
<text x="48.7" y="94.8">b</text>
<text x="57.5" y="108.8">f</text>
<text x="56.7" y="115.1">g</text>
<text x="57.5" y="121.4">f</text>
<text x="56.7" y="127.7">g</text>
<text x="57.5" y="134">f</text>
<text x="56.7" y="140.3">g</text>
<text x="57.5" y="146.6">f</text>
<text x="65.6" y="149.9">d</text>
<text x="56.7" y="154.3">e</text>
</g>
<g font-size="3.9" fill="#231f20">
<text x="68.9" y="172.9">a</text>
<text x="82.4" y="172.9">b</text>
<text x="93.9" y="172.9">c</text>
<text x="103.2" y="172.9">d</text>
<text x="113.3" y="172.9">e</text>
<text x="124.9" y="172.9">f</text>
<text x="134" y="172.8">g</text>
<text x="142.6" y="172.8">h</text>
<text x="153.2" y="172.9">r</text>
<text x="59" y="179">A</text>
<text x="65.7" y="178.9">1200</text>
<text x="79.2" y="178.9">1800</text>
<text x="92.8" y="178.9">15</text>
<text x="102.1" y="178.9">30</text>
<text x="111.2" y="178.9">100</text>
<text x="120.9" y="178.9">120E</text>
<text x="132.9" y="178.8">60</text>
<text x="140.5" y="178.8">130</text>
<text x="150.6" y="178.9">100</text>
<text x="59" y="185">B</text>
<text x="65.7" y="184.9">1500</text>
<text x="79.2" y="184.9">2250</text>
<text x="92.8" y="184.9">20</text>
<text x="102.1" y="184.9">40</text>
<text x="111.2" y="184.9">125</text>
<text x="120.9" y="184.9">150E</text>
<text x="132.9" y="184.8">75</text>
<text x="140.5" y="184.8">160</text>
<text x="150.6" y="184.9">120</text>
<text x="58.9" y="191">C</text>
<text x="65.7" y="190.8">1800</text>
<text x="79.2" y="190.8">2700</text>
<text x="92.8" y="190.8">30</text>
<text x="102.1" y="190.8">60</text>
<text x="111.2" y="190.8">150</text>
<text x="120.9" y="190.8">180E</text>
<text x="132.9" y="190.8">90</text>
<text x="140.5" y="190.8">195</text>
<text x="150.6" y="190.8">150</text>
<text x="18.4" y="201.4">Colour Legend</text>
<text x="28.9" y="210.8">Rertoreflective red (background)</text>
<text x="28.9" y="219.3">Retroreflective yellow (background)</text>
<text x="28.9" y="227.5">Retroreflective white (legend and border)</text>
<text x="28.9" y="236">Black (legend and border)</text>
</g>
<g font-size="3.5" fill="#231f20">
<text x="21.6" y="267.9">Department of Transport and Main Roads</text>
<text x="17.7" y="271.8">Infrastructure Management &amp; Delivery Division</text>
<text x="16.7" y="280.6">Designed</text>
<text x="42.7" y="280.6">Checked</text>
<text x="69.7" y="280.6">Scale</text>
<text x="98.5" y="281.4">PRINCIPAL ENGINEER</text>
<text x="154.7" y="276.1">26/02/19</text>
<text x="157.4" y="281.2">Date</text>
<text x="17" y="284.8">TV 02/09</text>
<text x="42.7" y="284.8">DJ 02/19</text>
<text x="69.7" y="285.2">Not to Scale</text>
<text x="100.5" y="284.8">(Traffic Engineering)</text>
</g>
</svg>
